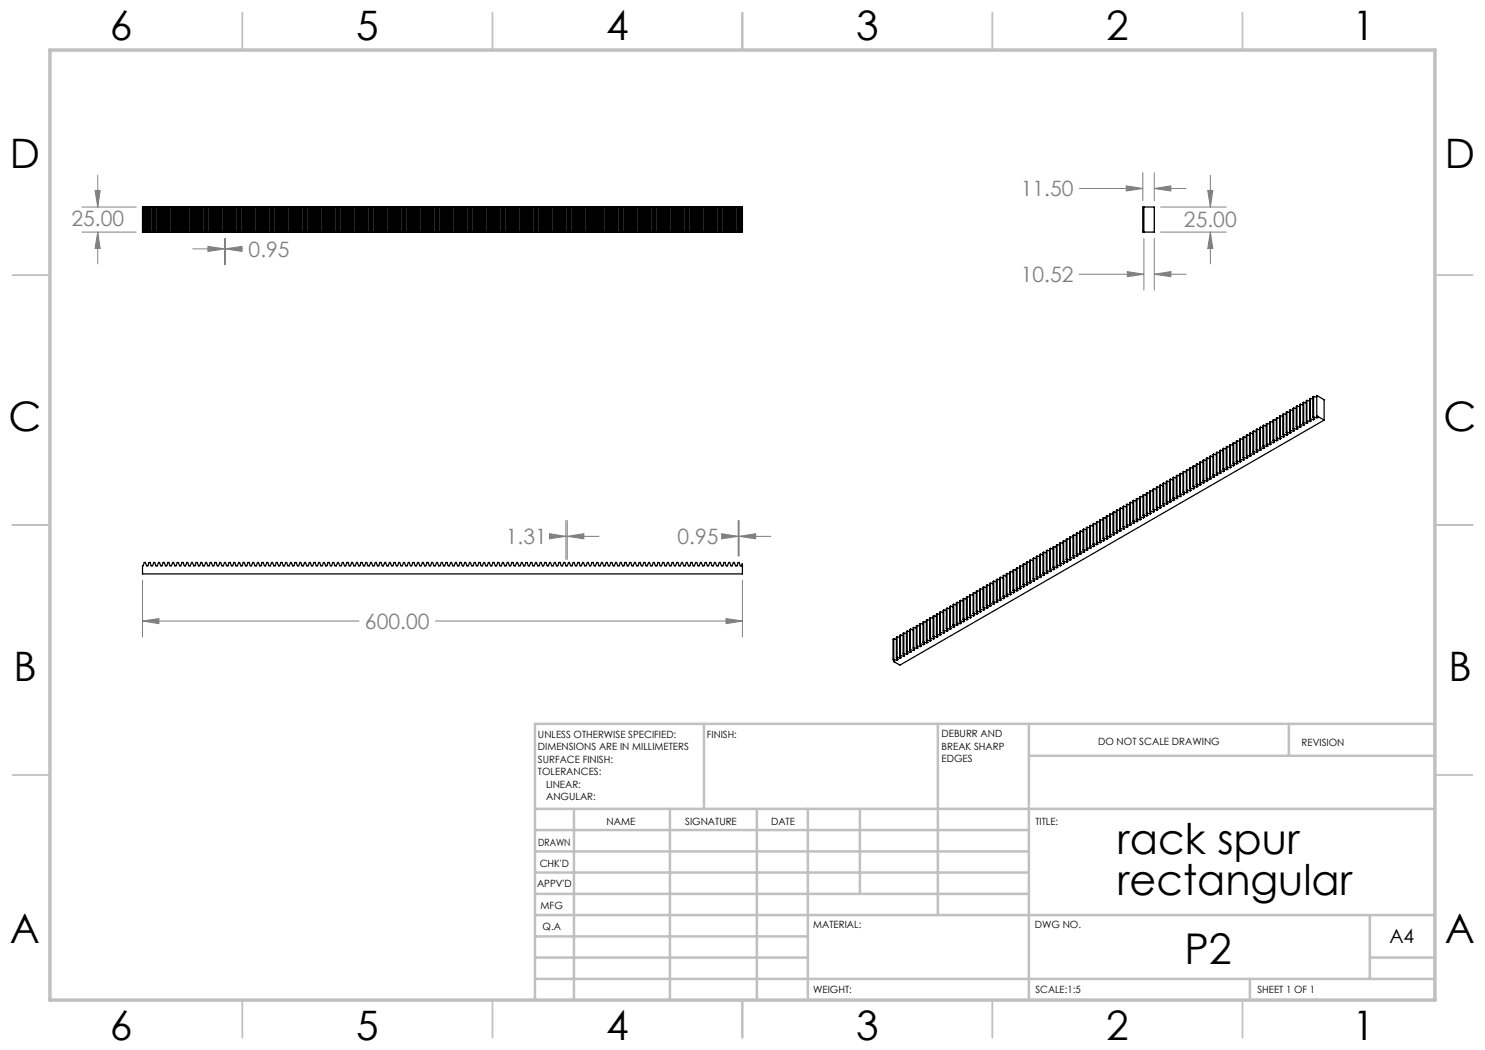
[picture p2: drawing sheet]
<svg xmlns="http://www.w3.org/2000/svg" width="297mm" height="210mm" viewBox="0 0 297 210" stroke-linecap="round" stroke-linejoin="round" font-family="sans-serif">
<g fill="none" stroke="#808080" stroke-width=".2">
<path d="M19 38.1h1l-.5 3.3zM19.5 35.1v6.3M215.9 37.7h12.7M225.2 37.2l3.4 .5-3.4 .5zM228.6 34.5v5.6M230.9 37.7l3.3-.5v1zM230.9 34.5v5.6M230.9 37.7h6.3M241.5 38.1h1.1l-.5 3.3zM242.1 35.1v6.3M16.4 41.4h10.8M16.4 46.4h10.8"/>
<path d="M19.5 46.4v6.4M19.5 46.4l.5 3.3h-1zM38.6 49.8h6.3M41.6 49.3l3.3 .5-3.3 .5zM44.9 47.7v5.2M45.1 47.7v5.2M45.1 49.8h3.4M45.1 49.8l3.3-.5v1zM215.9 54.8h12.9M225.5 54.3l3.3 .5-3.3 .5zM228.8 47.7v10.3M230.9 54.8l3.3-.5v1z"/>
<path d="M230.9 47.7v10.3M230.9 54.8h6.3M232.1 41.4h13.2M232.1 46.4h13.2M242.1 46.4l.5 3.3h-1.1zM242.1 46.4v6.4M28.5 116.1v11.3M109.9 106.7l3.3 .6-3.3 .5zM110.6 107.3h2.6M113.2 104.1v7.8M113.5 107.3h6.3M113.5 104.1v7.8"/>
<path d="M113.5 107.3l3.3-.6v1.1zM144.3 106.7l3.3 .6-3.3 .5zM144.9 107.3h2.7M147.6 104.1v7.1M147.8 104.1v7.1M147.8 107.3h6.4M147.8 107.3l3.3-.6v1.1zM148.5 116.1v11.3M28.5 124.2h43.3M28.5 124.2l3.3-.5v1zM87.1 124.2h61.4M145.2 123.7l3.3 .5-3.3 .5z"/>
</g>
<g fill="none" stroke="#c0c0c0" stroke-width=".35">
<path d="M48.5 2.5v7.5M98.5 2.5v7.5M148.5 2.5v7.5M198.5 2.5v7.5M248.5 2.5v7.5M2.5 55h7.5M287 55h7.5M2.5 105h7.5M287 105h7.5M2.5 155h7.5M287 155h7.5M48.5 200v7.5"/>
<path d="M98.5 200v7.5M148.5 200v7.5M198.5 200v7.5M248.5 200v7.5"/>
</g>
<g fill="none" stroke="#c0c0c0" stroke-width=".5">
<path d="M140.8 144.8v17M187.6 144.8v38.2M205.8 144.8v55.2M205.8 151.2h81.2M257.8 144.8v6.4M287 144.8h-180v55.2M107 161.8h180M107 178.8h98.8M107 174.5h98.8M107 170.3h98.8M107 166h98.8M114.8 161.8v38.2"/>
<path d="M134 161.8v38.2M151.4 161.8v38.2M161.6 161.8v38.2M172 161.8v17M107 195.8h180M107 191.5h54.6M107 187.3h54.6M107 183h180M250 195.8v4.2M274 191.5h13M274 183v12.8"/>
</g>
<path d="M10 10h277v190h-277z" fill="none" stroke="#c0c0c0" stroke-width=".7"/>
<path d="M19 38.1h1l-.5 3.3zM19.5 46.4l.5 3.3h-1zM41.6 49.3l3.3 .5-3.3 .5zM45.1 49.8l3.3-.5v1zM230.9 54.8l3.3-.5v1zM225.5 54.3l3.3 .5-3.3 .5zM225.2 37.2l3.4 .5-3.4 .5zM230.9 37.7l3.3-.5v1zM241.5 38.1h1.1l-.5 3.3zM242.1 46.4l.5 3.3h-1.1zM28.5 124.2l3.3-.5v1zM145.2 123.7l3.3 .5-3.3 .5zM147.8 107.3l3.3-.6v1.1zM144.3 106.7l3.3 .6-3.3 .5zM109.9 106.7l3.3 .6-3.3 .5zM113.5 107.3l3.3-.6v1.1z" fill="#808080"/>
<g fill="none" stroke="#000" stroke-width=".25">
<path d="M28.5 41.4h120v5h-120zM28.6 41.4v5M28.9 41.4v5M29.1 41.4v5M29.3 41.4v5M29.6 41.4v5M29.8 41.4v5M30 41.4v5M30.2 41.4v5M30.5 41.4v5M30.8 41.4v5M30.9 41.4v5"/>
<path d="M31.2 41.4v5M31.5 41.4v5M31.7 41.4v5M31.9 41.4v5M32.1 41.4v5M32.4 41.4v5M32.6 41.4v5M32.8 41.4v5M33.1 41.4v5M33.3 41.4v5M33.6 41.4v5M33.8 41.4v5"/>
<path d="M34 41.4v5M34.3 41.4v5M34.5 41.4v5M34.7 41.4v5M35 41.4v5M35.2 41.4v5M35.5 41.4v5M35.7 41.4v5M35.9 41.4v5M36.2 41.4v5M36.4 41.4v5M36.6 41.4v5"/>
<path d="M36.9 41.4v5M37.1 41.4v5M37.4 41.4v5M37.5 41.4v5M37.8 41.4v5M38.1 41.4v5M38.3 41.4v5M38.5 41.4v5M38.7 41.4v5M39 41.4v5M39.2 41.4v5M39.4 41.4v5"/>
<path d="M39.7 41.4v5M39.9 41.4v5M40.2 41.4v5M40.4 41.4v5M40.6 41.4v5M40.9 41.4v5M41.1 41.4v5M41.3 41.4v5M41.6 41.4v5M41.8 41.4v5M42.1 41.4v5M42.3 41.4v5"/>
<path d="M42.5 41.4v5M42.8 41.4v5M43 41.4v5M43.2 41.4v5M43.5 41.4v5M43.7 41.4v5M44 41.4v5M44.1 41.4v5M44.4 41.4v5M44.7 41.4v5M44.9 41.4v5M45.1 41.4v5"/>
<path d="M45.3 41.4v5M45.6 41.4v5M45.8 41.4v5M46 41.4v5M46.3 41.4v5M46.5 41.4v5M46.8 41.4v5M47 41.4v5M47.2 41.4v5M47.5 41.4v5M47.7 41.4v5M47.9 41.4v5"/>
<path d="M48.2 41.4v5M48.4 41.4v5M48.6 41.4v5M48.9 41.4v5M49.1 41.4v5M49.4 41.4v5M49.6 41.4v5M49.8 41.4v5M50.1 41.4v5M50.3 41.4v5M50.6 41.4v5M50.7 41.4v5"/>
<path d="M51 41.4v5M51.3 41.4v5M51.5 41.4v5M51.7 41.4v5M51.9 41.4v5M52.2 41.4v5M52.4 41.4v5M52.6 41.4v5M52.9 41.4v5M53.1 41.4v5M53.4 41.4v5M53.6 41.4v5"/>
<path d="M53.8 41.4v5M54.1 41.4v5M54.3 41.4v5M54.5 41.4v5M54.8 41.4v5M55 41.4v5M55.2 41.4v5M55.5 41.4v5M55.7 41.4v5M56 41.4v5M56.2 41.4v5M56.4 41.4v5"/>
<path d="M56.7 41.4v5M56.9 41.4v5M57.1 41.4v5M57.3 41.4v5M57.6 41.4v5M57.9 41.4v5M58.1 41.4v5M58.3 41.4v5M58.5 41.4v5M58.8 41.4v5M59 41.4v5M59.2 41.4v5"/>
<path d="M59.5 41.4v5M59.7 41.4v5M60 41.4v5M60.1 41.4v5M60.4 41.4v5M60.7 41.4v5M60.9 41.4v5M61.1 41.4v5M61.3 41.4v5M61.6 41.4v5M61.9 41.4v5M62.1 41.4v5"/>
<path d="M62.3 41.4v5M62.5 41.4v5M62.8 41.4v5M63 41.4v5M63.3 41.4v5M63.5 41.4v5M63.7 41.4v5M63.9 41.4v5M64.2 41.4v5M64.5 41.4v5M64.7 41.4v5M64.9 41.4v5"/>
<path d="M65.1 41.4v5M65.4 41.4v5M65.6 41.4v5M65.8 41.4v5M66.1 41.4v5M66.3 41.4v5M66.6 41.4v5M66.7 41.4v5M67 41.4v5M67.3 41.4v5M67.5 41.4v5M67.7 41.4v5"/>
<path d="M67.9 41.4v5M68.2 41.4v5M68.5 41.4v5M68.7 41.4v5M68.9 41.4v5M69.1 41.4v5M69.4 41.4v5M69.6 41.4v5M69.8 41.4v5M70.1 41.4v5M70.3 41.4v5M70.5 41.4v5"/>
<path d="M70.8 41.4v5M71 41.4v5M71.3 41.4v5M71.5 41.4v5M71.7 41.4v5M72 41.4v5M72.2 41.4v5M72.4 41.4v5M72.7 41.4v5M72.9 41.4v5M73.2 41.4v5M73.3 41.4v5"/>
<path d="M73.6 41.4v5M73.9 41.4v5M74.1 41.4v5M74.3 41.4v5M74.5 41.4v5M74.8 41.4v5M75.1 41.4v5M75.2 41.4v5M75.5 41.4v5M75.7 41.4v5M76 41.4v5M76.2 41.4v5"/>
<path d="M76.4 41.4v5M76.7 41.4v5M76.9 41.4v5M77.1 41.4v5M77.4 41.4v5M77.6 41.4v5M77.9 41.4v5M78.1 41.4v5M78.3 41.4v5M78.6 41.4v5M78.8 41.4v5M79 41.4v5"/>
<path d="M79.3 41.4v5M79.5 41.4v5M79.8 41.4v5M79.9 41.4v5M80.2 41.4v5M80.5 41.4v5M80.7 41.4v5M80.9 41.4v5M81.1 41.4v5M81.4 41.4v5M81.7 41.4v5M81.8 41.4v5"/>
<path d="M82.1 41.4v5M82.3 41.4v5M82.6 41.4v5M82.8 41.4v5M83 41.4v5M83.3 41.4v5M83.5 41.4v5M83.7 41.4v5M84 41.4v5M84.2 41.4v5M84.5 41.4v5M84.7 41.4v5"/>
<path d="M84.9 41.4v5M85.2 41.4v5M85.4 41.4v5M85.6 41.4v5M85.9 41.4v5M86.1 41.4v5M86.4 41.4v5M86.5 41.4v5M86.8 41.4v5M87.1 41.4v5M87.3 41.4v5M87.5 41.4v5"/>
<path d="M87.7 41.4v5M88 41.4v5M88.3 41.4v5M88.4 41.4v5M88.7 41.4v5M88.9 41.4v5M89.2 41.4v5M89.4 41.4v5M89.6 41.4v5M89.9 41.4v5M90.1 41.4v5M90.3 41.4v5"/>
<path d="M90.6 41.4v5M90.8 41.4v5M91.1 41.4v5M91.3 41.4v5M91.5 41.4v5M91.8 41.4v5M92 41.4v5M92.2 41.4v5M92.5 41.4v5M92.7 41.4v5M93 41.4v5M93.1 41.4v5"/>
<path d="M93.4 41.4v5M93.7 41.4v5M93.9 41.4v5M94.1 41.4v5M94.3 41.4v5M94.6 41.4v5M94.9 41.4v5M95 41.4v5M95.3 41.4v5M95.5 41.4v5M95.8 41.4v5M96 41.4v5"/>
<path d="M96.2 41.4v5M96.5 41.4v5M96.7 41.4v5M96.9 41.4v5M97.2 41.4v5M97.4 41.4v5M97.7 41.4v5M97.9 41.4v5M98.1 41.4v5M98.4 41.4v5M98.6 41.4v5M98.8 41.4v5"/>
<path d="M99.1 41.4v5M99.3 41.4v5M99.6 41.4v5M99.8 41.4v5M100 41.4v5M100.3 41.4v5M100.5 41.4v5M100.7 41.4v5M100.9 41.4v5M101.2 41.4v5M101.5 41.4v5M101.6 41.4v5"/>
<path d="M101.9 41.4v5M102.1 41.4v5M102.4 41.4v5M102.6 41.4v5M102.8 41.4v5M103.1 41.4v5M103.3 41.4v5M103.5 41.4v5M103.8 41.4v5M104 41.4v5M104.3 41.4v5M104.5 41.4v5"/>
<path d="M104.7 41.4v5M105 41.4v5M105.2 41.4v5M105.4 41.4v5M105.7 41.4v5M105.9 41.4v5M106.2 41.4v5M106.4 41.4v5M106.6 41.4v5M106.9 41.4v5M107.1 41.4v5M107.3 41.4v5"/>
<path d="M107.5 41.4v5M107.8 41.4v5M108.1 41.4v5M108.2 41.4v5M108.5 41.4v5M108.7 41.4v5M109 41.4v5M109.2 41.4v5M109.4 41.4v5M109.7 41.4v5M109.9 41.4v5M110.1 41.4v5"/>
<path d="M110.3 41.4v5M110.6 41.4v5M110.9 41.4v5M111.1 41.4v5M111.3 41.4v5M111.5 41.4v5M111.8 41.4v5M112 41.4v5M112.3 41.4v5M112.5 41.4v5M112.7 41.4v5M113 41.4v5"/>
<path d="M113.2 41.4v5M113.5 41.4v5M113.7 41.4v5M113.9 41.4v5M114.1 41.4v5M114.4 41.4v5M114.7 41.4v5M114.8 41.4v5M115.1 41.4v5M115.3 41.4v5M115.6 41.4v5M115.8 41.4v5"/>
<path d="M116 41.4v5M116.3 41.4v5M116.5 41.4v5M116.7 41.4v5M116.9 41.4v5M117.2 41.4v5M117.5 41.4v5M117.7 41.4v5M117.9 41.4v5M118.1 41.4v5M118.4 41.4v5M118.6 41.4v5"/>
<path d="M118.9 41.4v5M119.1 41.4v5M119.3 41.4v5M119.6 41.4v5M119.8 41.4v5M120.1 41.4v5M120.3 41.4v5M120.5 41.4v5M120.7 41.4v5M121 41.4v5M121.2 41.4v5M121.4 41.4v5"/>
<path d="M121.7 41.4v5M121.9 41.4v5M122.2 41.4v5M122.4 41.4v5M122.6 41.4v5M122.9 41.4v5M123.1 41.4v5M123.3 41.4v5M123.5 41.4v5M123.8 41.4v5M124.1 41.4v5M124.2 41.4v5"/>
<path d="M124.5 41.4v5M124.8 41.4v5M125 41.4v5M125.2 41.4v5M125.4 41.4v5M125.7 41.4v5M125.9 41.4v5M126.2 41.4v5M126.4 41.4v5M126.6 41.4v5M126.9 41.4v5M127.1 41.4v5"/>
<path d="M127.3 41.4v5M127.6 41.4v5M127.8 41.4v5M128 41.4v5M128.3 41.4v5M128.5 41.4v5M128.8 41.4v5M129 41.4v5M129.2 41.4v5M129.5 41.4v5M129.7 41.4v5M129.9 41.4v5"/>
<path d="M130.1 41.4v5M130.4 41.4v5M130.7 41.4v5M130.8 41.4v5M131.1 41.4v5M131.4 41.4v5M131.6 41.4v5M131.8 41.4v5M132 41.4v5M132.3 41.4v5M132.5 41.4v5M132.8 41.4v5"/>
<path d="M133 41.4v5M133.2 41.4v5M133.5 41.4v5M133.7 41.4v5M133.9 41.4v5M134.2 41.4v5M134.4 41.4v5M134.6 41.4v5M134.9 41.4v5M135.1 41.4v5M135.4 41.4v5M135.6 41.4v5"/>
<path d="M135.8 41.4v5M136.1 41.4v5M136.3 41.4v5M136.5 41.4v5M136.7 41.4v5M137 41.4v5M137.3 41.4v5M137.4 41.4v5M137.7 41.4v5M138 41.4v5M138.2 41.4v5M138.4 41.4v5"/>
<path d="M138.6 41.4v5M138.9 41.4v5M139.1 41.4v5M139.3 41.4v5M139.6 41.4v5M139.8 41.4v5M140.1 41.4v5M140.3 41.4v5M140.5 41.4v5M140.8 41.4v5M141 41.4v5M141.2 41.4v5"/>
<path d="M141.5 41.4v5M141.7 41.4v5M142 41.4v5M142.2 41.4v5M142.4 41.4v5M142.7 41.4v5M142.9 41.4v5M143.1 41.4v5M143.3 41.4v5M143.6 41.4v5M143.9 41.4v5M144 41.4v5"/>
<path d="M144.3 41.4v5M144.6 41.4v5M144.8 41.4v5M145 41.4v5M145.2 41.4v5M145.5 41.4v5M145.7 41.4v5M145.9 41.4v5M146.2 41.4v5M146.4 41.4v5M146.7 41.4v5M146.9 41.4v5"/>
<path d="M147.1 41.4v5M147.4 41.4v5M147.6 41.4v5M147.8 41.4v5M148.1 41.4v5M148.3 41.4v5M228.6 41.4h2.3v5h-2.3zM228.8 41.4v5M262 79.7l.6 .1M262 79.7v4.1M262 79.7l-.1 .1v4M262.7 79.3l.6 .2"/>
<path d="M262.7 79.3v4.1M262.7 79.3l-.1 .1v4.1M227.4 99.7v4.1M227.4 99.7l.5 .1M227.4 99.7l-.1 .1v4M228.1 99.3l-.2 .1v4.1M228.1 99.3v4.1M228.1 99.3l.5 .1M228.7 98.9v4.1M228.7 98.9l.6 .2M228.7 98.9l-.1 .1v4.1M229.4 98.5v4.1"/>
<path d="M229.4 98.5l.5 .2M229.4 98.5l-.1 .1v4.1M230.1 98.1v4.1M230.1 98.1l.5 .2M230.1 98.1l-.2 .1v4.1M230.7 97.7v4.1M230.7 97.7l.6 .2M230.7 97.7l-.1 .2v4M231.4 97.4v4.1M231.4 97.4l.5 .1M231.4 97.4l-.1 .1v4M232.1 97v4.1"/>
<path d="M232.1 97l.5 .1M232.1 97l-.2 .1v4M232.7 96.6v4.1M232.7 96.6l.6 .2M232.7 96.6l-.1 .1v4.1M233.4 96.2v4.1M233.4 96.2l.5 .2M233.4 96.2l-.1 .1v4.1M234.1 99.9l-.2 .1M234.1 99.9l.6 .2M234.1 95.8l-.2 .1v4.1M234.1 95.8v4.1"/>
<path d="M234.1 95.8l.5 .2M234.6 99.6l.3 .4-.2 .1M234.7 99.8v.3M234.7 99.5l-.1 .1M234.7 99.5l.7 .2M234.7 95.5v4M234.7 95.5l.6 .1M234.7 95.5h-.1v4.1M235.3 99.2l.2 .4-.1 .1M235.4 99.4v.3M235.4 99.2h-.1M235.4 99.2l.6 .1"/>
<path d="M235.4 95.1v4.1M235.4 95.1l.5 .1M235.4 95.1h-.1v4.1M235.9 98.8l.3 .4-.2 .1M236 99v.3M236.1 98.8h-.2M236.1 98.8l.6 .1M236.1 94.7v4.1M236.1 94.7l.5 .1M236.1 94.7h-.2v4.1M236.6 98.5l.3 .3-.2 .1M236.7 98.4l-.1 .1"/>
<path d="M236.7 98.4l.7 .2M236.7 94.3v4.1M236.7 98.6v.3M236.7 94.3l.6 .1M236.7 94.3l-.1 .1v4.1M237.3 98.1l.3 .4-.2 .1M237.4 98l-.1 .1M237.4 98l.7 .2M237.4 93.9v4.1M237.4 98.2v.4M237.4 93.9l.5 .1M237.4 93.9l-.1 .1v4.1"/>
<path d="M237.9 97.7l.3 .4-.1 .1M238.1 97.6l-.2 .1M238.1 97.6l.6 .2M238.1 93.5v4.1M238.1 97.8v.4M238.1 93.5l.5 .2M238.1 93.5l-.2 .1v4.1M238.6 97.3l.3 .4-.2 .1M238.7 97.2l-.1 .1M238.7 97.2l.7 .2M238.7 93.2v4M238.7 97.5v.3"/>
<path d="M238.7 93.2l.6 .1M238.7 93.2h-.1v4.1M239.3 96.9l.3 .4-.2 .1M239.4 96.8l-.1 .1M239.4 96.8l.6 .2M239.4 92.8h-.1v4.1M239.4 92.8v4M239.4 97.1v.3M239.4 92.8l.5 .1M239.9 96.5l.3 .4-.2 .1M240 96.7v.3M240.1 96.4l-.2 .1"/>
<path d="M240.1 96.4l.6 .2M240.1 92.4v4M240.1 92.4l.5 .1M240.1 92.4l-.2 .1v4M240.6 96.2l.3 .3-.2 .1M240.7 96.3v.3M240.7 96.1l-.1 .1M240.7 96.1l.7 .1M240.7 92v4.1M240.7 92l.6 .1M240.7 92l-.1 .1v4.1M241.3 95.8l.3 .3-.2 .1"/>
<path d="M241.4 95.9v.3M241.4 95.7l-.1 .1M241.4 95.7l.6 .2M241.4 91.6v4.1M241.4 91.6l.5 .1M241.4 91.6l-.1 .1v4.1M241.9 95.4l.3 .4-.2 .1M242 95.5v.4M242.1 95.3l-.2 .1M242.1 95.3l.6 .2M242.1 91.2v4.1M242.1 91.2l.5 .2"/>
<path d="M242.1 91.2l-.2 .1v4.1M242.6 95l.3 .4-.2 .1M242.7 90.8l-.1 .1v4.1M242.7 94.9l-.1 .1M242.7 94.9l.7 .2M242.7 90.8v4.1M242.7 95.1v.4M242.7 90.8l.6 .2M243.3 94.6l.3 .4-.2 .1M243.4 94.5l-.1 .1M243.4 94.5l.7 .2M243.4 90.4v4.1"/>
<path d="M243.4 94.7v.4M243.4 90.4l.5 .2M243.4 90.4l-.1 .1v4.1M243.9 94.2l.3 .4-.1 .1M244.1 94.1l-.2 .1M244.1 94.1l.6 .2M244.1 90.1v4M244.1 94.4v.3M244.1 90.1l.5 .1M244.1 90.1h-.2v4.1M244.6 93.8l.3 .4-.2 .1M244.7 93.8h-.1"/>
<path d="M244.7 93.8l.7 .1M244.7 89.7v4.1M244.7 94v.3M244.7 89.7l.6 .1M244.7 89.7l-.1 .1v4M245.3 93.4l.3 .4-.2 .1M245.4 93.4h-.1M245.4 93.4l.7 .1M245.4 89.3v4.1M245.4 93.6v.3M245.4 89.3l.5 .2M245.4 89.3l-.1 .1v4"/>
<path d="M245.9 93.1l.3 .3-.1 .1M246.1 93l-.2 .1M246.1 93l.6 .2M246.1 88.9v4.1M246.1 93.2v.3M246.1 88.9l.5 .2M246.1 88.9l-.2 .1v4.1M246.6 92.7l.3 .4-.2 .1M246.7 92.8v.4M246.7 92.6l-.1 .1M246.7 92.6l.7 .2M246.7 88.5v4.1"/>
<path d="M246.7 88.5l.6 .2M246.7 88.5l-.1 .1v4.1M247.3 92.3l.3 .4-.2 .1M247.4 92.5v.3M247.4 92.2l-.1 .1M247.4 92.2l.6 .2M247.4 88.2v4M247.4 88.2l.5 .1M247.4 88.2h-.1v4.1M247.9 91.9l.3 .4-.2 .1M248 92.1v.3M248.1 91.9h-.2"/>
<path d="M248.1 91.9l.6 .1M248.1 87.8v4.1M248.1 87.8l.5 .1M248.1 87.8h-.2v4.1M248.6 91.5l.3 .4-.2 .1M248.7 91.7v.3M248.7 91.5h-.1M248.7 91.5l.7 .1M248.7 87.4v4.1M248.7 87.4l.6 .1M248.7 87.4h-.1v4.1M249.3 91.1l.3 .4-.2 .1"/>
<path d="M249.4 91.1h-.1M249.4 91.1l.6 .2M249.4 87v4.1M249.4 91.3v.3M249.4 87l.5 .1M249.4 87l-.1 .1v4M249.9 90.8l.3 .3-.2 .2M250 90.7l-.1 .1M250 90.7l.7 .2M250 86.6v4.1M250 90.9v.4M250 86.6l.6 .1"/>
<path d="M250 86.6l-.1 .1v4.1M250.6 90.4l.3 .4-.2 .1M250.7 90.3l-.1 .1M250.7 90.3l.7 .2M250.7 86.2v4.1M250.7 90.5v.4M250.7 86.2l.5 .2M250.7 86.2l-.1 .1v4.1M251.2 90l.4 .4-.2 .1M251.4 89.9l-.2 .1M251.4 89.9l.7 .2M251.4 85.8v4.1"/>
<path d="M251.4 90.1v.4M251.4 85.8l.5 .2M251.4 85.8l-.2 .1v4.1M251.9 89.6l.3 .4-.1 .1M252.1 89.5l-.2 .1M252.1 89.5l.6 .2M252.1 85.4v4.1M252.1 89.7v.4M252.1 85.4l.5 .2M252.1 85.4l-.2 .1v4.1M252.6 89.2l.3 .4-.2 .1M252.7 89.4v.3"/>
<path d="M252.7 89.1l-.1 .1M252.7 89.1l.7 .2M252.7 85v4.1M252.7 85l.6 .2M252.7 85l-.1 .2v4M253.3 88.9l.3 .3-.2 .1M253.4 89v.3M253.4 88.8l-.1 .1M253.4 88.8l.6 .1M253.4 84.7v4.1M253.4 84.7l.5 .1M253.4 84.7l-.1 .1v4.1"/>
<path d="M253.9 88.5l.3 .3-.2 .1M254 88.6v.3M254.1 88.4l-.2 .1M254.1 88.4l.6 .1M254.1 84.3v4.1M254.1 84.3l.5 .1M254.1 84.3l-.2 .1v4.1M254.6 88.1l.3 .3-.2 .1M254.7 88.2v.3M254.7 88l-.1 .1M254.7 88l.7 .2M254.7 83.9v4.1"/>
<path d="M254.7 83.9l.6 .2M254.7 83.9l-.1 .1v4.1M255.3 87.7l.3 .3-.2 .2M255.4 87.6l-.1 .1M255.4 87.6l.6 .2M255.4 83.5v4.1M255.4 87.8v.4M255.4 83.5l.5 .2M255.4 83.5l-.1 .1v4.1M255.9 87.3l.3 .4-.2 .1M256 87.2l-.1 .1M256 87.2l.7 .2"/>
<path d="M256 83.1v4.1M256 87.4v.4M256 83.1l.6 .2M256 83.1l-.1 .1v4.1M256.6 86.9l.3 .4-.2 .1M256.7 86.8l-.1 .1M256.7 86.8l.7 .2M256.7 82.8v4M256.7 87.1v.3M256.7 82.8l.5 .1M256.7 82.8h-.1v4.1M257.2 86.5l.4 .4-.2 .1"/>
<path d="M257.4 86.5h-.2M257.4 86.5l.7 .1M257.4 82.4v4.1M257.4 86.7v.3M257.4 82.4l.5 .1M257.4 82.4h-.2v4.1M257.9 86.1l.3 .4-.1 .1M258.1 86.1h-.2M258.1 86.1l.6 .1M258.1 82v4.1M258.1 86.3v.3M258.1 82l.5 .1"/>
<path d="M258.1 82h-.2v4.1M258.6 85.8l.3 .3-.2 .1M258.7 85.9v.3M258.7 85.7l-.1 .1M258.7 85.7l.7 .2M258.7 81.6v4.1M258.7 81.6l.6 .1M258.7 81.6l-.1 .1v4.1M259.3 85.4l.3 .4-.2 .1M259.4 85.5v.4M259.4 85.3l-.1 .1M259.4 85.3l.6 .2"/>
<path d="M259.4 81.2v4.1M259.4 81.2l.5 .2M259.4 81.2l-.1 .1v4.1M259.9 85l.3 .4-.2 .1M260 85.2v.3M260.1 84.9l-.2 .1M260.1 84.9l.6 .2M260.1 80.8l.5 .2M260.1 80.8v4.1M260.1 80.8l-.2 .1v4.1M260.6 84.6l.3 .4-.2 .1M260.7 84.8v.3"/>
<path d="M260.7 84.5l-.1 .1M260.7 84.5l.7 .2M260.7 80.5l.6 .1M260.7 80.5v4M260.7 80.5h-.1v4.1M261.3 84.2l.2 .4-.1 .1M261.4 84.1l-.1 .1M261.4 84.1l.6 .2M261.4 80.1l.5 .1M261.4 80.1v4M261.4 84.4v.3M261.4 80.1h-.1v4.1"/>
<path d="M261.9 83.8l.3 .4-.2 .1M262 83.8h-.1M262 83.8l.7 .2M262 84v.3M262.6 83.5l.3 .3-.2 .2M262.7 83.4l-.1 .1M262.7 83.4l.7 .2M262.7 83.6v.4M263.3 83.2l.3 .3-.2 .1M263.3 83.2l1.5 .8M263.3 83.2v-4.1l1.5 .9v4M263.4 83.2v.4"/>
<path d="M264.8 84l-84.8 49-1.2-.6M28.9 112.5h.2l.2 .7h.3l.2-.7h.2l.2 .7h.3l.3-.7h.1l.3 .7h.3l.2-.7h.2l.2 .7h.3l.2-.7h.2l.3 .7h.2l.3-.7h.2l.2 .7h.3l.2-.7h.2l.3 .7h.2l.3-.7h.2l.2 .7h.3l.2-.7h.2l.3 .7h.2l.3-.7h.1l.3 .7h.3l.2-.7h.2l.2 .7h.3l.2-.7h.2l.3 .7h.2l.3-.7h.2l.2 .7h.3l.2-.7h.2l.3 .7h.2l.3-.7h.2l.2 .7h.3l.2-.7h.2l.3 .7h.2l.3-.7h.1l.3 .7h.3l.2-.7h.2l.2 .7h.3l.2-.7h.2l.3 .7h.2l.3-.7h.2l.2 .7h.3l.2-.7h.2l.3 .7h.2l.2-.7h.3l.2 .7h.3l.2-.7h.2l.3 .7h.2l.3-.7h.1l.3 .7h.3l.2-.7h.2l.2 .7h.3l.2-.7h.2l.3 .7h.2l.3-.7h.2l.2 .7h.3l.2-.7h.2l.3 .7h.2l.2-.7h.3l.2 .7h.3l.2-.7h.2l.3 .7h.2l.3-.7h.1l.3 .7h.3l.2-.7h.2l.2 .7h.3l.2-.7h.2l.3 .7h.2l.3-.7h.1l.3 .7h.3l.2-.7h.2l.2 .7h.3l.3-.7h.2l.2 .7h.2l.3-.7h.2l.3 .7h.2l.2-.7h.2l.3 .7h.3l.2-.7h.2l.2 .7h.3l.2-.7h.2l.3 .7h.2l.3-.7h.1l.3 .7h.3l.2-.7h.2l.2 .7h.3l.3-.7h.2l.2 .7h.2l.3-.7h.2l.2 .7h.3l.2-.7h.2l.3 .7h.2l.3-.7h.2l.2 .7h.3l.2-.7h.2l.3 .7h.2l.3-.7h.1l.3 .7h.3l.2-.7h.2l.2 .7h.3l.3-.7h.1l.3 .7h.2l.3-.7h.2l.2 .7h.3l.2-.7h.2l.3 .7h.2l.3-.7h.2l.2 .7h.3l.2-.7h.2l.3 .7h.2l.3-.7h.1l.3 .7h.3l.2-.7h.2l.2 .7h.3l.3-.7h.1l.3 .7h.2l.3-.7h.2l.2 .7h.3l.2-.7h.2l.3 .7h.2l.3-.7h.2l.2 .7h.3l.2-.7h.2l.3 .7h.2l.3-.7h.1l.3 .7h.3l.2-.7h.2l.2 .7h.3l.3-.7h.1l.3 .7h.2l.3-.7h.2l.2 .7h.3l.2-.7h.2l.3 .7h.2l.3-.7h.2l.2 .7h.3l.2-.7h.2l.3 .7h.2l.3-.7h.1l.3 .7h.3l.2-.7h.2l.2 .7h.3l.3-.7h.1l.3 .7h.2l.3-.7h.2l.2 .7h.3l.2-.7h.2l.3 .7h.2l.3-.7h.2l.2 .7h.3l.2-.7h.2l.3 .7h.2l.3-.7h.2l.2 .7h.3l.2-.7h.2l.2 .7h.3l.3-.7h.1l.3 .7h.2l.3-.7h.2l.2 .7h.3l.2-.7h.2l.3 .7h.2l.3-.7h.2l.2 .7h.3l.2-.7h.2l.3 .7h.2l.3-.7h.2l.2 .7h.3l.2-.7h.2l.2 .7h.3l.3-.7h.1l.3 .7h.2l.3-.7h.2l.2 .7h.3l.2-.7h.2l.2 .7h.3l.3-.7h.2l.2 .7h.2l.3-.7h.2l.3 .7h.2l.2-.7h.3l.2 .7h.3l.2-.7h.2l.2 .7h.3l.3-.7h.1l.3 .7h.2l.3-.7h.2l.2 .7h.3l.2-.7h.2l.2 .7h.3l.3-.7h.2l.2 .7h.2l.3-.7h.2l.3 .7h.2l.2-.7h.3l.2 .7h.3l.2-.7h.2l.2 .7h.3l.2-.7h.2l.3 .7h.2l.3-.7h.2l.2 .7h.3l.2-.7h.2l.2 .7h.3l.3-.7h.1l.3 .7h.3l.2-.7h.2l.2 .7h.3l.2-.7h.3l.2 .7h.2l.3-.7h.2l.2 .7h.3l.2-.7h.2l.3 .7h.2l.3-.7h.2l.2 .7h.3l.2-.7h.2l.2 .7h.3l.3-.7h.1l.3 .7h.3l.2-.7h.2l.2 .7h.3l.2-.7h.3l.2 .7h.2l.3-.7h.2l.2 .7h.3l.2-.7h.2l.3 .7h.2l.3-.7h.2l.2 .7h.3l.2-.7h.2l.2 .7h.3l.3-.7h.1l.3 .7h.3l.2-.7h.2l.2 .7h.3l.2-.7h.2l.3 .7h.2l.3-.7h.2l.2 .7h.3l.2-.7h.2l.3 .7h.2l.3-.7h.2l.2 .7h.3l.2-.7h.2l.2 .7h.3l.3-.7h.1l.3 .7h.3l.2-.7h.2l.2 .7h.3l.2-.7h.2l.3 .7h.2l.3-.7h.2l.2 .7h.3l.2-.7h.2l.3 .7h.2l.2-.5v2.1h-120v-1.6zM192.8 119.7v4.1M192.8 119.7l.5 .1M192.8 119.7l-.2 .1v4.1M193.4 119.3l-.1 .1v4.1M193.4 119.3v4.1M193.4 119.3l.6 .1M194.1 118.9v4.1M194.1 118.9l.5 .2M194.1 118.9l-.1 .1v4.1M194.7 118.5v4.1"/>
<path d="M194.7 118.5l.6 .2M194.7 118.5l-.1 .1v4.1M195.4 118.1v4.1M195.4 118.1l.5 .2M195.4 118.1l-.1 .1v4.1M196.1 117.7v4.1M196.1 117.7l.5 .2M196.1 117.7l-.2 .2v4M196.7 117.4l-.1 .1v4M196.7 117.4v4.1M196.7 117.4l.6 .1M197.4 117l-.1 .1v4.1"/>
<path d="M197.4 117v4.1M197.4 117l.5 .1M198.1 116.6l-.2 .1v4.1M198.1 116.6v4.1M198.1 116.6l.5 .2M198.8 116.2l-.2 .1v4.1M198.8 116.2v4.1M198.8 116.2l.5 .2M199.4 119.9l-.1 .1M199.4 119.9l.7 .2M199.4 115.8v4.1M199.4 115.8l.6 .2"/>
<path d="M199.4 115.8l-.1 .1v4.1M200 119.6l.2 .4-.1 .1M200.1 119.5l-.1 .1M200.1 119.5l.6 .2M200.1 115.5v4M200.1 119.8v.3M200.1 115.5l.5 .1M200.1 115.5h-.1v4.1M200.6 119.2l.3 .4-.2 .1M200.7 119.2h-.1M200.7 119.2l.7 .1M200.7 115.1v4.1"/>
<path d="M200.7 119.4v.3M200.7 115.1l.6 .1M200.7 115.1h-.1v4.1M201.3 118.8l.3 .4-.2 .1M201.4 118.8h-.1M201.4 118.8l.7 .1M201.4 114.7v4.1M201.4 119v.3M201.4 114.7l.5 .1M201.4 114.7l-.1 .1v4M201.9 118.5l.3 .3-.1 .1M202.1 118.4l-.2 .1"/>
<path d="M202.1 118.4l.6 .2M202.1 114.3v4.1M202.1 118.6v.3M202.1 114.3l.5 .1M202.1 114.3l-.2 .1v4.1M202.6 118.1l.3 .4-.2 .1M202.7 118l-.1 .1M202.7 118l.7 .2M202.7 113.9v4.1M202.7 118.2v.4M202.7 113.9l.6 .1M202.7 113.9l-.1 .1v4.1"/>
<path d="M203.3 117.7l.3 .4-.2 .1M203.4 117.9v.3M203.4 117.6l-.1 .1M203.4 117.6l.6 .2M203.4 113.6h-.1v4.1M203.4 113.6v4M203.4 113.6l.5 .1M203.9 117.3l.4 .4-.3 .1M204 117.5v.3M204.1 117.2l-.2 .1M204.1 117.2l.6 .2M204.1 113.2h-.2v4.1"/>
<path d="M204.1 113.2v4M204.1 113.2l.5 .1M204.6 116.9l.3 .4-.2 .1M204.7 117.1v.3M204.8 116.8l-.2 .1M204.8 116.8l.6 .2M204.8 112.8h-.2v4.1M204.8 112.8v4M204.8 112.8l.5 .1M205.3 116.5l.3 .4-.2 .1M205.4 116.7v.3M205.4 116.5h-.1"/>
<path d="M205.4 116.5l.7 .1M205.4 112.4l-.1 .1v4M205.4 112.4v4.1M205.4 112.4l.6 .1M206 116.2l.2 .3-.1 .1M206.1 116.1l-.1 .1M206.1 116.1l.6 .2M206.1 112v4.1M206.1 116.3v.3M206.1 112l.5 .1M206.1 112l-.1 .1v4.1M206.6 115.8l.3 .4-.2 .1"/>
<path d="M206.7 115.7l-.1 .1M206.7 115.7l.7 .2M206.7 111.6v4.1M206.7 115.9v.4M206.7 111.6l.6 .2M206.7 111.6l-.1 .1v4.1M207.3 115.4l.3 .4-.2 .1M207.4 115.3l-.1 .1M207.4 115.3l.7 .2M207.4 111.2v4.1M207.4 115.5v.4M207.4 111.2l.5 .2"/>
<path d="M207.4 111.2l-.1 .1v4.1M207.9 115l.3 .4-.1 .1M208.1 114.9l-.2 .1M208.1 114.9l.6 .2M208.1 110.8l-.2 .1v4.1M208.1 110.8v4.1M208.1 115.1v.4M208.1 110.8l.5 .2M208.6 114.6l.3 .4-.2 .1M208.7 114.5l-.1 .1M208.7 114.5l.7 .2M208.7 110.4v4.1"/>
<path d="M208.7 114.8v.3M208.7 110.4l.6 .2M208.7 110.4l-.1 .1v4.1M209.3 114.2l.3 .4-.2 .1M209.4 114.2h-.1M209.4 114.2l.6 .1M209.4 110.1v4.1M209.4 114.4v.3M209.4 110.1l.5 .1M209.4 110.1l-.1 .1v4M209.9 113.8l.4 .4-.3 .1M210 114v.3"/>
<path d="M210.1 113.8h-.2M210.1 113.8l.6 .1M210.1 109.7v4.1M210.1 109.7l.5 .1M210.1 109.7l-.2 .1v4M210.6 113.4l.3 .4-.2 .1M210.7 113.6v.3M210.7 113.4h-.1M210.7 113.4l.7 .2M210.7 109.3v4.1M210.7 109.3l.6 .2M210.7 109.3l-.1 .1v4"/>
<path d="M211.3 113.1l.3 .3-.2 .2M211.4 113.2v.4M211.4 113l-.1 .1M211.4 113l.7 .2M211.4 108.9v4.1M211.4 108.9l.5 .2M211.4 108.9l-.1 .1v4.1M211.9 112.7l.3 .4-.1 .1M212.1 112.8v.4M212.1 112.6l-.2 .1M212.1 112.6l.6 .2M212.1 108.5v4.1"/>
<path d="M212.1 108.5l.5 .2M212.1 108.5l-.2 .1v4.1M212.6 112.3l.3 .4-.2 .1M212.7 112.2l-.1 .1M212.7 112.2l.7 .2M212.7 108.2v4M212.7 112.5v.3M212.7 108.2l.6 .1M212.7 108.2h-.1v4.1M213.3 111.9l.3 .4-.2 .1M213.4 111.9h-.1M213.4 111.9l.7 .1"/>
<path d="M213.4 107.8v4.1M213.4 112.1v.3M213.4 107.8l.5 .1M213.4 107.8h-.1v4.1M213.9 111.5l.3 .4-.1 .1M214.1 111.5h-.2M214.1 111.5l.6 .1M214.1 107.4v4.1M214.1 111.7v.3M214.1 107.4l.5 .1M214.1 107.4h-.2v4.1M214.6 111.2l.3 .3-.2 .1"/>
<path d="M214.7 111.1l-.1 .1M214.7 111.1l.7 .2M214.7 107v4.1M214.7 111.3v.3M214.7 107l.6 .1M214.7 107l-.1 .1v4.1M215.3 110.8l.3 .4-.2 .1M215.4 110.7l-.1 .1M215.4 110.7l.6 .2M215.4 106.6v4.1M215.4 110.9v.4M215.4 106.6l.5 .1"/>
<path d="M215.4 106.6l-.1 .1v4.1M215.9 110.4l.4 .4-.3 .1M216 110.5v.4M216.1 110.3l-.2 .1M216.1 110.3l.6 .2M216.1 106.2v4.1M216.1 106.2l.5 .2M216.1 106.2l-.2 .1v4.1M216.6 110l.3 .4-.2 .1M216.7 110.1v.4M216.7 109.9l-.1 .1M216.7 109.9l.7 .2"/>
<path d="M216.7 105.8v4.1M216.7 105.8l.6 .2M216.7 105.8l-.1 .1v4.1M217.3 109.6l.3 .4-.2 .1M217.4 109.8v.3M217.4 109.5l-.1 .1M217.4 109.5l.7 .2M217.4 105.4v4.1M217.4 105.4l.5 .2M217.4 105.4l-.1 .1v4.1M217.9 109.2l.3 .4-.1 .1M218.1 109.4v.3"/>
<path d="M218.1 109.1l-.2 .1M218.1 109.1l.6 .2M218.1 105.1v4M218.1 105.1l.5 .1M218.1 105.1l-.2 .1v4M218.6 108.9l.3 .3-.2 .1M218.7 108.8l-.1 .1M218.7 108.8l.7 .1M218.7 104.7v4.1M218.7 109v.3M218.7 104.7l.6 .1M218.7 104.7l-.1 .1v4.1"/>
<path d="M219.3 108.5l.3 .3-.2 .1M219.4 108.4l-.1 .1M219.4 108.4l.7 .1M219.4 104.3v4.1M219.4 108.6v.3M219.4 104.3l.5 .1M219.4 104.3l-.1 .1v4.1M219.9 108.1l.3 .3-.1 .1M220.1 108l-.2 .1M220.1 108l.6 .2M220.1 103.9v4.1M220.1 108.2v.3"/>
<path d="M220.1 103.9l.5 .2M220.1 103.9l-.2 .1v4.1M220.6 107.7l.3 .4-.2 .1M220.7 107.6l-.1 .1M220.7 107.6l.7 .2M220.7 103.5v4.1M220.7 107.8v.4M220.7 103.5l.6 .2M220.7 103.5l-.1 .1v4.1M221.3 107.3l.3 .4-.2 .1M221.4 107.2l-.1 .1M221.4 107.2l.6 .2"/>
<path d="M221.4 103.1v4.1M221.4 107.4v.4M221.4 103.1l.5 .2M221.4 103.1l-.1 .1v4.1M221.9 106.9l.3 .4-.2 .1M222 107.1v.3M222.1 106.8l-.2 .1M222.1 106.8l.6 .2M222.1 102.8v4M222.1 102.8l.5 .1M222.1 102.8h-.2v4.1M222.6 106.5l.3 .4-.2 .1"/>
<path d="M222.7 106.7v.3M222.7 106.5h-.1M222.7 106.5l.7 .1M222.7 102.4v4.1M222.7 102.4l.6 .1M222.7 102.4h-.1v4.1M223.3 106.1l.3 .4-.2 .1M223.4 106.3v.3M223.4 106.1h-.1M223.4 106.1l.6 .1M223.4 102v4.1M223.4 102l.5 .1"/>
<path d="M223.4 102l-.1 .1v4M223.9 105.8l.3 .3-.2 .1M224 105.9v.3M224.1 105.7l-.2 .1M224.1 105.7l.6 .2M224.1 101.6v4.1M224.1 101.6l.5 .1M224.1 101.6l-.2 .1v4.1M224.6 105.4l.3 .4-.2 .1M224.7 105.3l-.1 .1M224.7 105.3l.7 .2M224.7 101.2v4.1"/>
<path d="M224.7 105.5v.4M224.7 101.2l.6 .2M224.7 101.2l-.1 .1v4.1M225.3 105l.3 .4-.2 .1M225.4 104.9l-.1 .1M225.4 104.9l.7 .2M225.4 100.9v4M225.4 105.2v.3M225.4 100.9l.5 .1M225.4 100.9h-.1v4.1M225.9 104.6l.3 .4-.1 .1M226.1 104.5l-.2 .1"/>
<path d="M226.1 104.5l.6 .2M226.1 100.5v4M226.1 104.8v.3M226.1 100.5l.5 .1M226.1 100.5h-.2v4.1M226.6 104.2l.3 .4-.2 .1M226.7 104.2h-.1M226.7 104.2l.7 .1M226.7 100.1v4.1M226.7 104.4v.3M226.7 100.1l.6 .1M226.7 100.1h-.1v4.1"/>
<path d="M227.3 103.8l.3 .4-.2 .1M227.4 103.8h-.1M227.4 103.8l.6 .2M227.4 104v.3M227.9 103.5l.3 .3-.2 .2M228 103.6v.4M228.1 103.4l-.2 .1M228.1 103.4l.6 .2M228.6 103.1l.3 .4-.2 .1M228.7 103.2v.4M228.7 103l-.1 .1M228.7 103l.7 .2"/>
<path d="M229.3 102.7l.3 .4-.2 .1M229.4 102.8v.4M229.4 102.6l-.1 .1M229.4 102.6l.6 .2M229.9 102.3l.3 .4-.2 .1M230 102.4v.4M230.1 102.2l-.2 .1M230.1 102.2l.6 .2M230.6 101.9l.3 .4-.2 .1M230.7 101.8l-.1 .1M230.7 101.8l.7 .2M230.7 102.1v.3"/>
<path d="M231.3 101.5l.3 .4-.2 .1M231.4 101.5h-.1M231.4 101.5l.7 .1M231.4 101.7v.3M231.9 101.1l.3 .4-.1 .1M232.1 101.1h-.2M232.1 101.1l.6 .1M232.1 101.3v.3M232.6 100.8l.3 .3-.2 .1M232.7 100.7l-.1 .1M232.7 100.7l.7 .2M232.7 100.9v.3"/>
<path d="M233.3 100.4l.3 .3-.2 .2M233.4 100.3l-.1 .1M233.4 100.3l.6 .2M233.4 100.5v.4M233.9 100l.3 .4-.2 .1M234 100.1v.4M178.6 131.9l.3 .4-.1 .1M178.8 131.9h-.2M178.8 131.9l.6 .1M178.8 127.8h-.2v4.1M178.8 127.8v4.1M178.8 127.8l.5 .1"/>
<path d="M178.8 132.2v.2M179.3 131.5l.3 .4-.2 .1M179.4 131.7v.3M179.4 131.5h-.1M179.4 131.5l.7 .1M179.4 127.4l-.1 .1v4M179.4 127.4v4.1M179.4 127.4l.6 .1M180 131.2l.3 .3-.2 .1M180.1 131.3v.3M180.1 131.1l-.1 .1M180.1 131.1l.6 .2"/>
<path d="M180.1 127l-.1 .1v4.1M180.1 127v4.1M180.1 127l.5 .1M180.6 130.8l.3 .4-.2 .1M180.7 130.9v.4M180.8 130.7l-.2 .1M180.8 130.7l.6 .2M180.8 126.6l-.2 .1v4.1M180.8 126.6v4.1M180.8 126.6l.5 .1M181.3 130.4l.3 .4-.2 .1M181.4 130.5v.4"/>
<path d="M181.4 130.3l-.1 .1M181.4 130.3l.7 .2M181.4 126.2v4.1M181.4 126.2l.6 .2M181.4 126.2l-.1 .1v4.1M182 130l.2 .4-.1 .1M182.1 129.9l-.1 .1M182.1 129.9l.6 .2M182.1 125.8v4.1M182.1 130.2v.3M182.1 125.8l.5 .2M182.1 125.8l-.1 .1v4.1"/>
<path d="M182.6 129.6l.3 .4-.2 .1M182.7 129.5l-.1 .1M182.7 129.5l.7 .2M182.7 125.5v4M182.7 129.8v.3M182.7 125.5l.6 .1M182.7 125.5h-.1v4.1M183.3 129.2l.3 .4-.2 .1M183.4 129.1l-.1 .1M183.4 129.1l.7 .2M183.4 125.1l-.1 .1v4M183.4 125.1v4"/>
<path d="M183.4 129.4v.3M183.4 125.1l.5 .1M183.9 128.9l.4 .3-.2 .1M184.1 128.8l-.2 .1M184.1 128.8l.6 .1M184.1 124.7l-.2 .1v4.1M184.1 124.7v4.1M184.1 129v.3M184.1 124.7l.5 .1M184.6 128.5l.3 .3-.2 .1M184.7 128.4l-.1 .1M184.7 128.4l.7 .2"/>
<path d="M184.7 124.3l-.1 .1v4.1M184.7 124.3v4.1M184.7 128.6v.3M184.7 124.3l.6 .2M185.3 128.1l.3 .4-.2 .1M185.4 128.2v.4M185.4 128l-.1 .1M185.4 128l.7 .2M185.4 123.9l-.1 .1v4.1M185.4 123.9v4.1M185.4 123.9l.5 .2M185.9 127.7l.4 .4-.2 .1"/>
<path d="M186.1 127.8v.4M186.1 127.6l-.2 .1M186.1 127.6l.6 .2M186.1 123.5l-.2 .1v4.1M186.1 123.5v4.1M186.1 123.5l.5 .2M186.6 127.3l.3 .4-.2 .1M186.7 127.5v.3M186.8 127.2l-.2 .1M186.8 127.2l.6 .2M186.8 123.1l-.2 .1v4.1M186.8 123.1v4.1"/>
<path d="M186.8 123.1l.5 .2M187.3 126.9l.3 .4-.2 .1M187.4 127.1v.3M187.4 126.9h-.1M187.4 126.9l.7 .1M187.4 122.8h-.1v4.1M187.4 122.8v4.1M187.4 122.8l.6 .1M188 126.5l.2 .4-.1 .1M188.1 126.5h-.1M188.1 126.5l.6 .1M188.1 122.4v4.1"/>
<path d="M188.1 126.7v.3M188.1 122.4l.5 .1M188.1 122.4l-.1 .1v4M188.6 126.1l.3 .4-.2 .1M188.7 126.1h-.1M188.7 126.1l.7 .2M188.7 122v4.1M188.7 126.3v.3M188.7 122l.6 .1M188.7 122l-.1 .1v4M189.3 125.8l.3 .3-.2 .2M189.4 125.7l-.1 .1"/>
<path d="M189.4 125.7l.7 .2M189.4 121.6l-.1 .1v4.1M189.4 121.6v4.1M189.4 125.9v.4M189.4 121.6l.5 .2M189.9 125.4l.4 .4-.2 .1M190.1 125.3l-.2 .1M190.1 125.3l.6 .2M190.1 121.2l-.2 .1v4.1M190.1 121.2v4.1M190.1 125.5v.4M190.1 121.2l.5 .2"/>
<path d="M190.6 125l.3 .4-.2 .1M190.7 124.9l-.1 .1M190.7 124.9l.7 .2M190.7 120.9h-.1v4.1M190.7 120.9v4M190.7 125.2v.3M190.7 120.9l.6 .1M191.3 124.6l.3 .4-.2 .1M191.4 124.8v.3M191.4 124.6h-.1M191.4 124.6l.7 .1M191.4 120.5h-.1v4.1"/>
<path d="M191.4 120.5v4.1M191.4 120.5l.5 .1M191.9 124.2l.4 .4-.2 .1M192.1 124.4v.3M192.1 124.2h-.2M192.1 124.2l.6 .1M192.1 120.1h-.2v4.1M192.1 120.1v4.1M192.1 120.1l.5 .1M192.6 123.9l.3 .3-.2 .1M192.7 124v.3M192.8 123.8l-.2 .1"/>
<path d="M192.8 123.8l.6 .2M193.3 123.5l.3 .4-.2 .1M193.4 123.6v.4M193.4 123.4l-.1 .1M193.4 123.4l.7 .2M194 123.1l.2 .4-.1 .1M194.1 123l-.1 .1M194.1 123l.6 .2M194.1 123.2v.4M194.6 122.7l.3 .4-.2 .1M194.7 122.6l-.1 .1M194.7 122.6l.7 .2"/>
<path d="M194.7 122.8v.4M195.3 122.3l.3 .4-.2 .1M195.4 122.2l-.1 .1M195.4 122.2l.7 .2M195.4 122.4v.4M195.9 121.9l.4 .4-.2 .1M196.1 121.8l-.2 .1M196.1 121.8l.6 .2M196.1 122.1v.3M196.6 121.5l.3 .4-.2 .1M196.7 121.5h-.1M196.7 121.5l.7 .1"/>
<path d="M196.7 121.7v.3M197.3 121.2l.3 .3-.2 .1M197.4 121.3v.3M197.4 121.1l-.1 .1M197.4 121.1l.6 .1M197.9 120.8l.4 .3-.3 .1M198 120.9v.3M198.1 120.7l-.2 .1M198.1 120.7l.6 .2M198.6 120.4l.3 .3-.2 .2M198.7 120.5v.4M198.8 120.3l-.2 .1"/>
<path d="M198.8 120.3l.6 .2M199.3 120l.3 .4-.2 .1M199.4 120.1v.4"/>
</g>
<g font-size="8.5">
<text x="223.4" y="170.9">rack spur</text>
<text x="223.4" y="179">rectangular</text>
<text x="236.9" y="192.7">P2</text>
</g>
<g font-size="8.1">
<text x="22" y="8">6</text>
<text x="71.2" y="8">5</text>
<text x="121.2" y="8">4</text>
<text x="171.3" y="8">3</text>
<text x="221.3" y="8">2</text>
<text x="270.5" y="8">1</text>
<text x="2" y="33.6">D</text>
<text x="289" y="33.6">D</text>
<text x="1.7" y="86.1">C</text>
<text x="288.7" y="86.1">C</text>
<text x="2.7" y="136.1">B</text>
<text x="289.7" y="136.1">B</text>
<text x="2" y="188.6">A</text>
<text x="289" y="188.6">A</text>
<text x="22" y="208">6</text>
<text x="71.2" y="208">5</text>
<text x="121.2" y="208">4</text>
<text x="171.3" y="208">3</text>
<text x="221.3" y="208">2</text>
<text x="270.5" y="208">1</text>
</g>
<g font-size="4.2" fill="#808080">
<text x="204.1" y="39.3">11.50</text>
<text x="14.3" y="45.3">25.00</text>
<text x="236.8" y="45.3">25.00</text>
<text x="49.7" y="51.4">0.95</text>
<text x="204.1" y="56.4">10.52</text>
<text x="101.2" y="108.8">1.31</text>
<text x="135.5" y="108.8">0.95</text>
<text x="73" y="125.8">600.00</text>
</g>
<text font-size="3.9" x="277.9" y="188.5">A4</text>
<g font-size="2">
<text x="107.6" y="147.6">UNLESS OTHERWISE SPECIFIED:</text>
<text x="141.4" y="147.6">FINISH:</text>
<text x="188.3" y="147.5">DEBURR AND</text>
<text x="188.3" y="150">BREAK SHARP</text>
<text x="219.6" y="149">DO NOT SCALE DRAWING</text>
<text x="260.3" y="149.2">REVISION</text>
<text x="107.6" y="150.1">DIMENSIONS ARE IN MILLIMETERS</text>
<text x="107.6" y="152.6">SURFACE FINISH:</text>
<text x="107.6" y="155.1">TOLERANCES:</text>
<text x="188.3" y="152.5">EDGES</text>
<text x="109.2" y="157.6">LINEAR:</text>
<text x="109.2" y="160.1">ANGULAR:</text>
<text x="121.3" y="165">NAME</text>
<text x="137" y="164.9">SIGNATURE</text>
<text x="154.2" y="164.9">DATE</text>
<text x="207.1" y="164.9">TITLE:</text>
<text x="107.6" y="169.1">DRAWN</text>
<text x="107.9" y="173.3">CHK'D</text>
<text x="107.4" y="177.4">APPV'D</text>
<text x="108.1" y="181.8">MFG</text>
<text x="108.5" y="186">Q.A</text>
<text x="162.6" y="185.5">MATERIAL:</text>
<text x="207" y="185.5">DWG NO.</text>
<text x="162.6" y="198.5">WEIGHT:</text>
<text x="207.1" y="198.6">SCALE:1:5</text>
<text x="251.5" y="198.6">SHEET 1 OF 1</text>
</g>
</svg>
